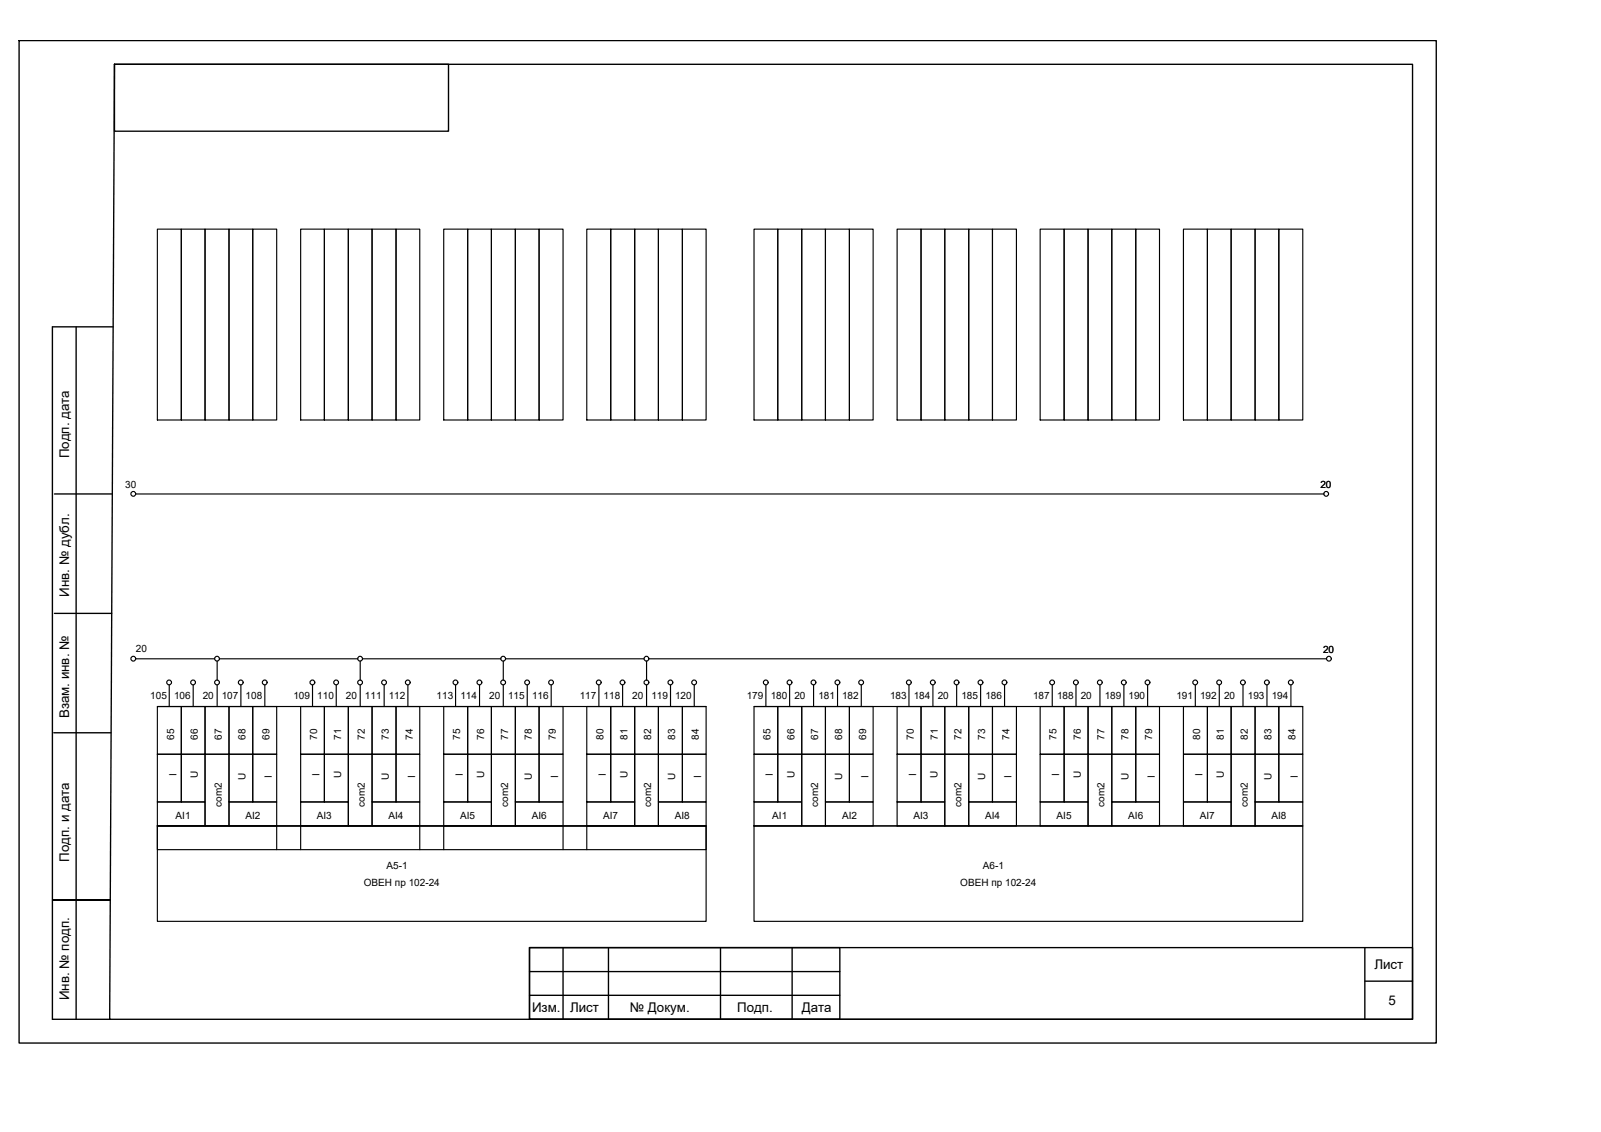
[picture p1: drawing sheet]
<svg xmlns="http://www.w3.org/2000/svg" width="297mm" height="210mm" viewBox="0 0 297 210" stroke-linecap="round" stroke-linejoin="round" font-family="sans-serif">
<g fill="none" stroke="#000" stroke-width=".25">
<path d="M3.5 7.5h263v185.9h-263zM21.2 11.9h240.9v177.1h-241.8zM21.2 11.9h62v12.4h-62zM14.1 60.6v128.4M21 60.6h-11.3v128.4h10.6M10.1 91.6h10.6M10.1 113.7h10.6M10 135.9h10.6M9.8 166.9h10.7M98.2 175.7h163.9v13.3h-163.9zM98.2 175.7h57.6v13.3h-57.6zM104.5 175.7v13.3"/>
<path d="M112.9 175.7v13.3M133.7 175.7v13.3M147 175.7v13.3M253.2 175.7v13.3M98.2 184.6h57.6M98.2 180.2h57.6M253.2 181.9h8.9"/>
</g>
<g fill="none" stroke="#000" stroke-width=".21">
<path d="M29.2 42.5h4.4v35.4h-4.4zM33.6 42.5h4.4v35.4h-4.4zM38 42.5h4.5v35.4h-4.5zM42.5 42.5h4.4v35.4h-4.4zM46.9 42.5h4.4v35.4h-4.4zM55.8 42.5h4.4v35.4h-4.4zM60.2 42.5h4.4v35.4h-4.4zM64.6 42.5h4.4v35.4h-4.4zM69 42.5h4.5v35.4h-4.5zM73.5 42.5h4.4v35.4h-4.4zM82.3 42.5h4.5v35.4h-4.5zM86.8 42.5h4.4v35.4h-4.4z"/>
<path d="M91.2 42.5h4.4v35.4h-4.4zM95.6 42.5h4.4v35.4h-4.4zM100 42.5h4.5v35.4h-4.5zM108.9 42.5h4.4v35.4h-4.4zM113.3 42.5h4.5v35.4h-4.5zM117.8 42.5h4.4v35.4h-4.4zM122.2 42.5h4.4v35.4h-4.4zM126.6 42.5h4.4v35.4h-4.4zM139.9 42.5h4.4v35.4h-4.4zM144.3 42.5h4.4v35.4h-4.4zM148.7 42.5h4.4v35.4h-4.4zM153.1 42.5h4.5v35.4h-4.5z"/>
<path d="M157.6 42.5h4.4v35.4h-4.4zM166.4 42.5h4.5v35.4h-4.5zM170.9 42.5h4.4v35.4h-4.4zM175.3 42.5h4.4v35.4h-4.4zM179.7 42.5h4.4v35.4h-4.4zM184.1 42.5h4.5v35.4h-4.5zM193 42.5h4.4v35.4h-4.4zM197.4 42.5h4.5v35.4h-4.5zM201.9 42.5h4.4v35.4h-4.4zM206.3 42.5h4.4v35.4h-4.4zM210.7 42.5h4.4v35.4h-4.4zM219.6 42.5h4.4v35.4h-4.4z"/>
<path d="M224 42.5h4.4v35.4h-4.4zM228.4 42.5h4.5v35.4h-4.5zM232.9 42.5h4.4v35.4h-4.4zM237.3 42.5h4.4v35.4h-4.4zM25.2 91.6h220.5M25.2 122.2h14.6M29.2 139.9h4.4v8.8h-4.4zM29.2 131h4.4v8.9h-4.4zM29.2 131h101.8M31.4 127v4M33.6 139.9h4.4v8.8h-4.4zM33.6 131h4.4v8.9h-4.4z"/>
<path d="M35.8 127v4M38 131h4.5v8.9h-4.5zM38 139.9h4.5v13.2h-4.5zM40.3 122.6v3.5M40.3 127v4M40.7 122.2h25.7M42.5 139.9h4.4v8.8h-4.4zM42.5 131h4.4v8.9h-4.4zM44.7 127v4M46.9 139.9h4.4v8.8h-4.4zM46.9 131h4.4v8.9h-4.4zM49.1 127v4"/>
<path d="M55.8 139.9h4.4v8.8h-4.4zM55.8 131h4.4v8.9h-4.4zM58 127v4M60.2 139.9h4.4v8.8h-4.4zM60.2 131h4.4v8.9h-4.4zM62.4 127v4M64.6 131h4.4v8.9h-4.4zM64.6 139.9h4.4v13.2h-4.4zM66.8 122.6v3.5M66.8 127v4M67.3 122.2h25.6M69 139.9h4.5v8.8h-4.5z"/>
<path d="M69 131h4.5v8.9h-4.5zM71.3 127v4M73.5 139.9h4.4v8.8h-4.4zM73.5 131h4.4v8.9h-4.4zM75.7 127v4M82.3 139.9h4.5v8.8h-4.5zM82.3 131h4.5v8.9h-4.5zM84.5 127v4M86.8 139.9h4.4v8.8h-4.4zM86.8 131h4.4v8.9h-4.4zM89 127v4M91.2 131h4.4v8.9h-4.4z"/>
<path d="M91.2 139.9h4.4v13.2h-4.4zM93.4 122.6v3.5M93.4 127v4M93.8 122.2h25.7M95.6 139.9h4.4v8.8h-4.4zM95.6 131h4.4v8.9h-4.4zM97.8 127v4M100 139.9h4.5v8.8h-4.5zM100 131h4.5v8.9h-4.5zM102.3 127v4M108.9 139.9h4.4v8.8h-4.4zM108.9 131h4.4v8.9h-4.4z"/>
<path d="M111.1 127v4M113.3 139.9h4.5v8.8h-4.5zM113.3 131h4.5v8.9h-4.5zM115.5 127v4M117.8 131h4.4v8.9h-4.4zM117.8 139.9h4.4v13.2h-4.4zM120 122.6v3.5M120 127v4M120.4 122.2h125.7M122.2 139.9h4.4v8.8h-4.4zM122.2 131h4.4v8.9h-4.4zM124.4 127v4"/>
<path d="M126.6 139.9h4.4v8.8h-4.4zM126.6 131h4.4v8.9h-4.4zM128.8 127v4M139.9 139.9h4.4v8.8h-4.4zM139.9 131h4.4v8.9h-4.4zM139.9 131h101.8M142.1 127v4M144.3 139.9h4.4v8.8h-4.4zM144.3 131h4.4v8.9h-4.4zM146.5 127v4M148.7 131h4.4v8.9h-4.4zM148.7 139.9h4.4v13.2h-4.4z"/>
<path d="M150.9 127v4M153.1 139.9h4.5v8.8h-4.5zM153.1 131h4.5v8.9h-4.5zM155.4 127v4M157.6 139.9h4.4v8.8h-4.4zM157.6 131h4.4v8.9h-4.4zM159.8 127v4M166.4 139.9h4.5v8.8h-4.5zM166.4 131h4.5v8.9h-4.5zM168.6 127v4M170.9 139.9h4.4v8.8h-4.4zM170.9 131h4.4v8.9h-4.4z"/>
<path d="M173.1 127v4M175.3 131h4.4v8.9h-4.4zM175.3 139.9h4.4v13.2h-4.4zM177.5 127v4M179.7 139.9h4.4v8.8h-4.4zM179.7 131h4.4v8.9h-4.4zM181.9 127v4M184.1 139.9h4.5v8.8h-4.5zM184.1 131h4.5v8.9h-4.5zM186.4 127v4M193 139.9h4.4v8.8h-4.4zM193 131h4.4v8.9h-4.4z"/>
<path d="M195.2 127v4M197.4 139.9h4.5v8.8h-4.5zM197.4 131h4.5v8.9h-4.5zM199.6 127v4M201.9 131h4.4v8.9h-4.4zM201.9 139.9h4.4v13.2h-4.4zM204.1 127v4M206.3 139.9h4.4v8.8h-4.4zM206.3 131h4.4v8.9h-4.4zM208.5 127v4M210.7 139.9h4.4v8.8h-4.4zM210.7 131h4.4v8.9h-4.4z"/>
<path d="M212.9 127v4M219.6 139.9h4.4v8.8h-4.4zM219.6 131h4.4v8.9h-4.4zM221.8 127v4M224 139.9h4.4v8.8h-4.4zM224 131h4.4v8.9h-4.4zM226.2 127v4M228.4 131h4.5v8.9h-4.5zM228.4 139.9h4.5v13.2h-4.5zM230.6 127v4M232.9 139.9h4.4v8.8h-4.4zM232.9 131h4.4v8.9h-4.4z"/>
<path d="M235.1 127v4M237.3 139.9h4.4v8.8h-4.4zM237.3 131h4.4v8.9h-4.4zM239.5 127v4M29.2 148.7h8.8v4.4h-8.8zM29.2 153.1h101.8v17.7h-101.8zM29.2 153.1h101.8v4.5h-101.8zM29.2 153.1h101.8M42.5 148.7h8.8v4.4h-8.8zM51.3 153.1v4.5M55.8 148.7h8.8v4.4h-8.8zM55.8 153.1v4.5"/>
<path d="M69 148.7h8.9v4.4h-8.9zM77.9 153.1v4.5M82.3 148.7h8.9v4.4h-8.9zM82.3 153.1v4.5M95.6 148.7h8.9v4.4h-8.9zM104.5 153.1v4.5M108.9 148.7h8.9v4.4h-8.9zM108.9 153.1v4.5M122.2 148.7h8.8v4.4h-8.8zM139.9 148.7h8.8v4.4h-8.8zM139.9 153.1h101.8v17.7h-101.8zM139.9 153.1h101.8"/>
<path d="M153.1 148.7h8.9v4.4h-8.9zM166.4 148.7h8.9v4.4h-8.9zM179.7 148.7h8.9v4.4h-8.9zM193 148.7h8.9v4.4h-8.9zM206.3 148.7h8.8v4.4h-8.8zM219.6 148.7h8.8v4.4h-8.8zM232.9 148.7h8.8v4.4h-8.8z"/>
<circle cx="24.7" cy="91.6" r=".44"/>
<circle cx="246" cy="91.6" r=".44"/>
<circle cx="24.7" cy="122.1" r=".44"/>
<circle cx="31.4" cy="126.5" r=".44"/>
<circle cx="35.8" cy="126.5" r=".44"/>
<circle cx="40.3" cy="122.1" r=".44"/>
<circle cx="40.3" cy="126.5" r=".44"/>
<circle cx="44.7" cy="126.5" r=".44"/>
<circle cx="49.1" cy="126.5" r=".44"/>
<circle cx="58" cy="126.5" r=".44"/>
<circle cx="62.4" cy="126.5" r=".44"/>
<circle cx="66.8" cy="126.5" r=".44"/>
<circle cx="66.8" cy="122.1" r=".44"/>
<circle cx="71.3" cy="126.5" r=".44"/>
<circle cx="75.7" cy="126.5" r=".44"/>
<circle cx="84.5" cy="126.5" r=".44"/>
<circle cx="88.9" cy="126.5" r=".44"/>
<circle cx="93.4" cy="126.5" r=".44"/>
<circle cx="93.4" cy="122.1" r=".44"/>
<circle cx="97.8" cy="126.5" r=".44"/>
<circle cx="102.2" cy="126.5" r=".44"/>
<circle cx="111.1" cy="126.5" r=".44"/>
<circle cx="115.5" cy="126.5" r=".44"/>
<circle cx="119.9" cy="122.1" r=".44"/>
<circle cx="119.9" cy="126.5" r=".44"/>
<circle cx="124.4" cy="126.5" r=".44"/>
<circle cx="128.8" cy="126.5" r=".44"/>
<circle cx="142.1" cy="126.5" r=".44"/>
<circle cx="146.5" cy="126.5" r=".44"/>
<circle cx="150.9" cy="126.5" r=".44"/>
<circle cx="155.4" cy="126.5" r=".44"/>
<circle cx="159.8" cy="126.5" r=".44"/>
<circle cx="168.6" cy="126.5" r=".44"/>
<circle cx="173.1" cy="126.5" r=".44"/>
<circle cx="177.5" cy="126.5" r=".44"/>
<circle cx="181.9" cy="126.5" r=".44"/>
<circle cx="186.4" cy="126.5" r=".44"/>
<circle cx="195.2" cy="126.5" r=".44"/>
<circle cx="199.6" cy="126.5" r=".44"/>
<circle cx="204.1" cy="126.5" r=".44"/>
<circle cx="208.5" cy="126.5" r=".44"/>
<circle cx="212.9" cy="126.5" r=".44"/>
<circle cx="221.7" cy="126.5" r=".44"/>
<circle cx="226.2" cy="126.5" r=".44"/>
<circle cx="230.6" cy="126.5" r=".44"/>
<circle cx="235" cy="126.5" r=".44"/>
<circle cx="239.5" cy="126.5" r=".44"/>
<circle cx="246.6" cy="122.1" r=".44"/>
</g>
<g font-size="2.5">
<text x="12.8" y="85" transform="rotate(-90 12.8 85)">Подп. дата</text>
<text x="12.8" y="110.6" transform="rotate(-90 12.8 110.6)">Инв. № дубл.</text>
<text x="12.8" y="133.2" transform="rotate(-90 12.8 133.2)">Взам. инв. №</text>
<text x="12.8" y="159.8" transform="rotate(-90 12.8 159.8)">Подп. и дата</text>
<text x="255" y="179.7">Лист</text>
<text x="12.8" y="185.4" transform="rotate(-90 12.8 185.4)">Инв. № подп.</text>
<text x="98.7" y="187.7">Изм.</text>
<text x="105.8" y="187.7">Лист</text>
<text x="116.9" y="187.7">№ Докум.</text>
<text x="136.8" y="187.7">Подп.</text>
<text x="148.7" y="187.7">Дата</text>
<text x="257.6" y="186.3">5</text>
</g>
<g font-size="1.9">
<text x="23.2" y="90.5">30</text>
<text x="245" y="90.5">20</text>
<text x="25.2" y="120.8">20</text>
<text x="245.5" y="121.1">20</text>
<text x="27.9" y="129.7">105</text>
<text x="32.3" y="129.7">106</text>
<text x="37.6" y="129.7">20</text>
<text x="41.1" y="129.7">107</text>
<text x="45.6" y="129.7">108</text>
<text x="54.4" y="129.7">109</text>
<text x="58.9" y="129.7">110</text>
<text x="64.2" y="129.7">20</text>
<text x="67.7" y="129.7">111</text>
<text x="72.1" y="129.7">112</text>
<text x="81" y="129.7">113</text>
<text x="85.4" y="129.7">114</text>
<text x="90.7" y="129.7">20</text>
<text x="94.3" y="129.7">115</text>
<text x="98.7" y="129.7">116</text>
<text x="107.6" y="129.7">117</text>
<text x="112" y="129.7">118</text>
<text x="117.3" y="129.7">20</text>
<text x="120.8" y="129.7">119</text>
<text x="125.3" y="129.7">120</text>
<text x="138.5" y="129.7">179</text>
<text x="143" y="129.7">180</text>
<text x="147.4" y="129.7">20</text>
<text x="151.8" y="129.7">181</text>
<text x="156.2" y="129.7">182</text>
<text x="165.1" y="129.7">183</text>
<text x="169.5" y="129.7">184</text>
<text x="174" y="129.7">20</text>
<text x="178.4" y="129.7">185</text>
<text x="182.8" y="129.7">186</text>
<text x="191.7" y="129.7">187</text>
<text x="196.1" y="129.7">188</text>
<text x="200.5" y="129.7">20</text>
<text x="205" y="129.7">189</text>
<text x="209.4" y="129.7">190</text>
<text x="218.3" y="129.7">191</text>
<text x="222.7" y="129.7">192</text>
<text x="227.1" y="129.7">20</text>
<text x="231.5" y="129.7">193</text>
<text x="236" y="129.7">194</text>
<text x="32.3" y="137.2" transform="rotate(-90 32.3 137.2)">65</text>
<text x="36.7" y="137.2" transform="rotate(-90 36.7 137.2)">66</text>
<text x="41.1" y="137.2" transform="rotate(-90 41.1 137.2)">67</text>
<text x="45.5" y="137.2" transform="rotate(-90 45.5 137.2)">68</text>
<text x="50" y="137.2" transform="rotate(-90 50 137.2)">69</text>
<text x="58.8" y="137.2" transform="rotate(-90 58.8 137.2)">70</text>
<text x="63.3" y="137.2" transform="rotate(-90 63.3 137.2)">71</text>
<text x="67.7" y="137.2" transform="rotate(-90 67.7 137.2)">72</text>
<text x="72.1" y="137.2" transform="rotate(-90 72.1 137.2)">73</text>
<text x="76.6" y="137.2" transform="rotate(-90 76.6 137.2)">74</text>
<text x="85.4" y="137.2" transform="rotate(-90 85.4 137.2)">75</text>
<text x="89.8" y="137.2" transform="rotate(-90 89.8 137.2)">76</text>
<text x="94.3" y="137.2" transform="rotate(-90 94.3 137.2)">77</text>
<text x="98.7" y="137.2" transform="rotate(-90 98.7 137.2)">78</text>
<text x="103.1" y="137.2" transform="rotate(-90 103.1 137.2)">79</text>
<text x="112" y="137.2" transform="rotate(-90 112 137.2)">80</text>
<text x="116.4" y="137.2" transform="rotate(-90 116.4 137.2)">81</text>
<text x="120.8" y="137.2" transform="rotate(-90 120.8 137.2)">82</text>
<text x="125.3" y="137.2" transform="rotate(-90 125.3 137.2)">83</text>
<text x="129.7" y="137.2" transform="rotate(-90 129.7 137.2)">84</text>
<text x="142.9" y="137.2" transform="rotate(-90 142.9 137.2)">65</text>
<text x="147.4" y="137.2" transform="rotate(-90 147.4 137.2)">66</text>
<text x="151.8" y="137.2" transform="rotate(-90 151.8 137.2)">67</text>
<text x="156.2" y="137.2" transform="rotate(-90 156.2 137.2)">68</text>
<text x="160.7" y="137.2" transform="rotate(-90 160.7 137.2)">69</text>
<text x="169.5" y="137.2" transform="rotate(-90 169.5 137.2)">70</text>
<text x="174" y="137.2" transform="rotate(-90 174 137.2)">71</text>
<text x="178.4" y="137.2" transform="rotate(-90 178.4 137.2)">72</text>
<text x="182.8" y="137.2" transform="rotate(-90 182.8 137.2)">73</text>
<text x="187.3" y="137.2" transform="rotate(-90 187.3 137.2)">74</text>
<text x="196" y="137.2" transform="rotate(-90 196 137.2)">75</text>
<text x="200.5" y="137.2" transform="rotate(-90 200.5 137.2)">76</text>
<text x="204.9" y="137.2" transform="rotate(-90 204.9 137.2)">77</text>
<text x="209.4" y="137.2" transform="rotate(-90 209.4 137.2)">78</text>
<text x="213.8" y="137.2" transform="rotate(-90 213.8 137.2)">79</text>
<text x="222.7" y="137.2" transform="rotate(-90 222.7 137.2)">80</text>
<text x="227.1" y="137.2" transform="rotate(-90 227.1 137.2)">81</text>
<text x="231.5" y="137.2" transform="rotate(-90 231.5 137.2)">82</text>
<text x="235.9" y="137.2" transform="rotate(-90 235.9 137.2)">83</text>
<text x="240.4" y="137.2" transform="rotate(-90 240.4 137.2)">84</text>
<text x="32.8" y="143.8" transform="rotate(-90 32.8 143.8)">I</text>
<text x="59.3" y="143.8" transform="rotate(-90 59.3 143.8)">I</text>
<text x="85.9" y="143.8" transform="rotate(-90 85.9 143.8)">I</text>
<text x="112.4" y="143.8" transform="rotate(-90 112.4 143.8)">I</text>
<text x="143.4" y="143.8" transform="rotate(-90 143.4 143.8)">I</text>
<text x="170" y="143.8" transform="rotate(-90 170 143.8)">I</text>
<text x="196.5" y="143.8" transform="rotate(-90 196.5 143.8)">I</text>
<text x="223.1" y="143.8" transform="rotate(-90 223.1 143.8)">I</text>
<text x="36.7" y="144.3" transform="rotate(-90 36.7 144.3)">U</text>
<text x="41.1" y="149.6" transform="rotate(-90 41.1 149.6)">com2</text>
<text x="45.5" y="144.7" transform="rotate(-90 45.5 144.7)">U</text>
<text x="50.4" y="144.3" transform="rotate(-90 50.4 144.3)">I</text>
<text x="63.3" y="144.3" transform="rotate(-90 63.3 144.3)">U</text>
<text x="67.7" y="149.6" transform="rotate(-90 67.7 149.6)">com2</text>
<text x="72.1" y="144.7" transform="rotate(-90 72.1 144.7)">U</text>
<text x="77" y="144.3" transform="rotate(-90 77 144.3)">I</text>
<text x="89.8" y="144.3" transform="rotate(-90 89.8 144.3)">U</text>
<text x="94.3" y="149.6" transform="rotate(-90 94.3 149.6)">com2</text>
<text x="98.7" y="144.7" transform="rotate(-90 98.7 144.7)">U</text>
<text x="103.6" y="144.3" transform="rotate(-90 103.6 144.3)">I</text>
<text x="116.4" y="144.3" transform="rotate(-90 116.4 144.3)">U</text>
<text x="120.8" y="149.6" transform="rotate(-90 120.8 149.6)">com2</text>
<text x="125.3" y="144.7" transform="rotate(-90 125.3 144.7)">U</text>
<text x="130.1" y="144.3" transform="rotate(-90 130.1 144.3)">I</text>
<text x="147.4" y="144.3" transform="rotate(-90 147.4 144.3)">U</text>
<text x="151.8" y="149.6" transform="rotate(-90 151.8 149.6)">com2</text>
<text x="156.2" y="144.7" transform="rotate(-90 156.2 144.7)">U</text>
<text x="161.1" y="144.3" transform="rotate(-90 161.1 144.3)">I</text>
<text x="173.9" y="144.3" transform="rotate(-90 173.9 144.3)">U</text>
<text x="178.4" y="149.6" transform="rotate(-90 178.4 149.6)">com2</text>
<text x="182.8" y="144.7" transform="rotate(-90 182.8 144.7)">U</text>
<text x="187.7" y="144.3" transform="rotate(-90 187.7 144.3)">I</text>
<text x="200.5" y="144.3" transform="rotate(-90 200.5 144.3)">U</text>
<text x="204.9" y="149.6" transform="rotate(-90 204.9 149.6)">com2</text>
<text x="209.4" y="144.7" transform="rotate(-90 209.4 144.7)">U</text>
<text x="214.2" y="144.3" transform="rotate(-90 214.2 144.3)">I</text>
<text x="227.1" y="144.3" transform="rotate(-90 227.1 144.3)">U</text>
<text x="231.5" y="149.6" transform="rotate(-90 231.5 149.6)">com2</text>
<text x="235.9" y="144.7" transform="rotate(-90 235.9 144.7)">U</text>
<text x="240.8" y="144.3" transform="rotate(-90 240.8 144.3)">I</text>
<text x="32.6" y="151.8">AI1</text>
<text x="45.5" y="151.8">AI2</text>
<text x="58.8" y="151.8">AI3</text>
<text x="72.1" y="151.8">AI4</text>
<text x="85.4" y="151.8">AI5</text>
<text x="98.7" y="151.8">AI6</text>
<text x="111.9" y="151.8">AI7</text>
<text x="125.2" y="151.8">AI8</text>
<text x="143.3" y="151.8">AI1</text>
<text x="156.2" y="151.8">AI2</text>
<text x="169.5" y="151.8">AI3</text>
<text x="182.8" y="151.8">AI4</text>
<text x="196" y="151.8">AI5</text>
<text x="209.3" y="151.8">AI6</text>
<text x="222.6" y="151.8">AI7</text>
<text x="235.9" y="151.8">AI8</text>
<text x="71.7" y="161.1">A5-1</text>
<text x="182.4" y="161.1">A6-1</text>
<text x="67.5" y="164.2">ОВЕН пр 102-24</text>
<text x="178.2" y="164.2">ОВЕН пр 102-24</text>
</g>
</svg>
